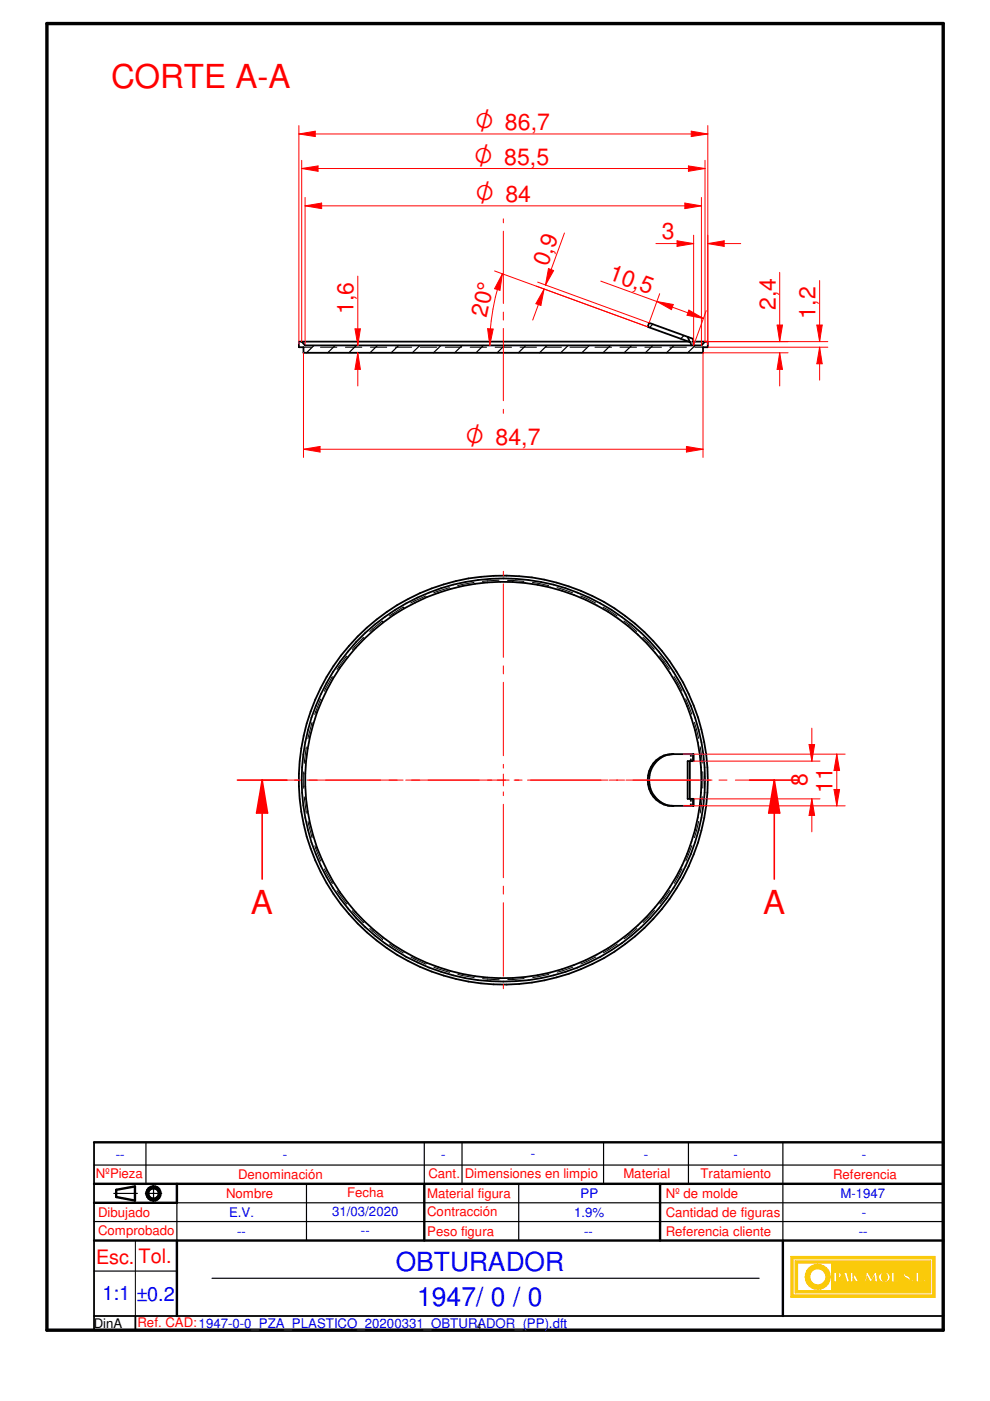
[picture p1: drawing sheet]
<svg xmlns="http://www.w3.org/2000/svg" width="210mm" height="297mm" viewBox="0 0 210 297" stroke-linecap="round" stroke-linejoin="round" font-family="sans-serif">
<path d="M9.9 5h190.1v277h-190.1z" fill="none" stroke="#000" stroke-width=".72"/>
<g fill="none" stroke="#000" stroke-width=".51">
<path d="M19.9 255h17.6M19.9 251h180.1M24.6 252.3v1.5M28.6 251.5v3.1M140 251v12M19.9 263h180.1M166 263v16"/>
<circle cx="32.5" cy="253" r="1.5"/>
<circle cx="32.6" cy="253" r="1.14"/>
</g>
<path d="M19.9 242.2v39.8h180.1v-39.8M19.9 279h180.1M28.7 279v3" fill="none" stroke="#000" stroke-width=".38"/>
<g fill="none" stroke="#000" stroke-width=".25">
<path d="M19.9 247h180.1M19.9 259h180.1M24.1 253h5M30.8 253h3.5M30.9 242.2v8.8M32.6 251.3v3.5M37.5 255v8M65 251v12M98 242.2v8.8M110 251v12M128 242.2v8.8M146 242.2v8.8"/>
<path d="M166 242.2v20.8M19.9 269.5h17.6M45 271h116"/>
</g>
<g fill="#faca0a">
<path d="M167.7 266.4v8.6h30.5v-8.6zM168.1 266.9h29.7v7.7h-29.7z" fill-rule="evenodd"/>
<path d="M168.6 267.3v6.8h28.7v-6.8zM193.1 271.5a.3 .3 0 0 1 .6 0 .3 .3 0 0 1-.6 0zM194.2 269.7h.6v1.9h.8v.2h-1.4zM195.9 271.4l.4-.1v.4l-.3 .1zM169.1 267.8h7.2v5.8h-7.2zM176.8 269.7h.8a.61 .61 0 0 1 .8 .5 .61 .61 0 0 1-.6 .7h-.4v.9h-.6zM179 269.7h.5l.6 2.1h-.6l-.1-.4h-.6l-.2 .4h-.2zM180.3 269.7h.5v.9l.8-.9h.3l-.5 .7 .7 1.4h-.7l-.5-.9-.1 .9h-.5zM182.2 270.6h.8v.2h-.8zM183.7 269.7h.3l.7 1.4 .8-1.4h.3l.3 2.1h-.6l-.1-1.2-.7 1.2h-.2l-.6-1.2-.2 1.2h-.4zM186.4 270.2a1.19 1.19 0 0 1 1.7-.4 1.19 1.19 0 0 1 .3 1.7 1.2 1.2 0 0 1-1.5 .2 1.2 1.2 0 0 1-.5-1.5zM189 269.7h.6v1.9h.8v.2h-1.4zM191.6 270a.73 .73 0 0 1 .8-.3 .73 .73 0 0 1 .6 .6l-.3 .1a.35 .35 0 0 0-.3-.5 .35 .35 0 0 0-.4 .4l.3 .1a.74 .74 0 0 1 .6 1.1 .74 .74 0 0 1-1.2 .1l-.1-.5h.2v.3a.35 .35 0 0 0 .5 .2 .35 .35 0 0 0 .1-.5 .88 .88 0 0 1-.8-1.1z" fill-rule="evenodd"/>
</g>
<g fill="none" stroke="#faca0a" stroke-width=".25">
<path d="M176.8 269.7h.8a.63 .63 0 0 1 .7 .3 .63 .63 0 0 1 0 .8l-.9 .1v.9h-.6zM179 269.7h.5l.6 2.1h-.6l-.1-.4h-.6l-.2 .4h-.2zM180.3 269.7h.5v.9l.8-.9h.3l-.5 .7 .7 1.4h-.7l-.5-.9-.1 .9h-.5zM183.7 269.7h.3l.7 1.4 .8-1.4h.3l.3 2.1h-.6l-.1-1.2-.7 1.2h-.2l-.6-1.2-.2 1.2h-.4zM186.4 270.2a1.19 1.19 0 0 1 1.7-.4 1.19 1.19 0 0 1 .3 1.7 1.2 1.2 0 0 1-1.5 .2 1.2 1.2 0 0 1-.5-1.5zM191.8 271.3h.1M192.2 271.7l-.4-.3v-.3h-.2a.73 .73 0 0 0 .4 .7 .73 .73 0 0 0 .8-.1M192.2 271.7h.1M192.2 269.7l-.4 .2-.2 .4a1.24 1.24 0 0 0 .9 1l.1 .1M192.3 269.7h.1M192.3 269.7l.6 .3 .1 .3-.3 .1a.35 .35 0 0 0-.3-.5 .35 .35 0 0 0-.4 .4l1 .6-.2 .8M192.3 270.4h.1"/>
<path d="M192.6 271.4h.1M192.6 271.4l-.4 .3M192.8 271.7h.1"/>
</g>
<path d="M171.3 269.1a2.65 2.65 0 0 1 2.9-.9 2.65 2.65 0 0 1 1.8 2.4h-.9a1.75 1.75 0 0 0-2.6-1.4 1.75 1.75 0 0 0 0 3 1.75 1.75 0 0 0 2.6-1.4h.9a2.66 2.66 0 0 1-3.6 2.4 2.66 2.66 0 0 1-1.1-4.1z" fill-rule="evenodd" fill="#faca0a"/>
<path d="M171.5 268.9a2.65 2.65 0 0 1 2.8-.7 2.65 2.65 0 0 1 1.7 2.4h-.9a1.74 1.74 0 0 0-2.6-1.4 1.74 1.74 0 0 0 0 3 1.74 1.74 0 0 0 2.6-1.4h.9a2.65 2.65 0 0 1-3.7 2.3 2.65 2.65 0 0 1-.8-4.2z" fill="none" stroke="#faca0a" stroke-width=".25"/>
<path d="M177.4 270l.4 .2v.4l-.3 .2h-.1z" fill-rule="evenodd" fill="#faca0a"/>
<path d="M177.4 270l.4 .2v.4l-.3 .2h-.1z" fill="none" stroke="#faca0a" stroke-width=".25"/>
<path d="M179.1 270.3l.2 .8h-.5z" fill="#faca0a"/>
<path d="M179.1 270.3l.2 .8h-.5z" fill="none" stroke="#faca0a" stroke-width=".25"/>
<path d="M187.1 270.2a.65 .65 0 0 1 .8-.1 .65 .65 0 0 1 .3 .7 .68 .68 0 0 1-.7 .9 .68 .68 0 0 1-.6-.9z" fill-rule="evenodd" fill="#faca0a"/>
<g fill="none" stroke="#faca0a" stroke-width=".25">
<path d="M167.7 266.4h30.5v8.6h-30.5zM168.1 266.9h29.7v7.7h-29.7zM168.6 267.3h28.7v6.8h-28.7zM169.1 267.8h7.2v5.8h-7.2zM182.2 270.6h.8v.2h-.8zM187.2 270l.3-.1a.9 .9 0 0 1 .6 .9 .9 .9 0 0 1-.6 .9 .96 .96 0 0 1-.3-1.7zM189 269.7h.6v1.9h.8v.2h-1.4zM194.2 269.7h.6v1.9h.8v.2h-1.4zM195.9 271.4l.4-.1v.4l-.3 .1z"/>
<circle cx="193.4" cy="271.5" r=".27"/>
</g>
<path d="M19.9 242.2h180.1M24.6 253.8l4 .8M28.6 251.5l-4 .8M37.5 251v4M90 251v12M37.5 263v16" fill="none" stroke="#000" stroke-width=".51"/>
<path d="M37.5 255h162.5M90 242.2v8.8" fill="none" stroke="#000" stroke-width=".25"/>
<g fill="none" stroke="#000" stroke-width=".21">
<path d="M73.5 139.1l-2 2.8M77 135.1l-2.3 2.6M81.1 131.7l-2.7 2.2M85.5 128.7l-3 1.9M90.3 126.4l-3.2 1.4M95.3 124.6l-3.4 1.1M100.5 123.5l-3.5 .7M105.8 123l-3.5 .3M107.6 123.1l3.5 .2M112.9 123.5l3.4 .7M118.1 124.6l3.3 1.1M123.1 126.4l3.2 1.4"/>
<path d="M127.9 128.7l3 1.9M132.3 131.7l2.7 2.2M136.3 135.1l2.4 2.6M139.9 139.1l2 2.8M64.9 158.4l-.4 3.4M66.2 153.2l-.9 3.4M68 148.2l-1.3 3.3M70.5 143.5l-1.7 3.1M142.9 143.5l1.7 3M145.4 148.2l1.3 3.2M146.4 159.9v.5M146.6 159.9v.5"/>
<path d="M147.2 153.2l.9 3.3M148.5 158.3l.4 3.5M64.4 163.7v3.4M64.5 169l.4 3.4M65.3 174.2l.9 3.4M66.8 179.3l1.2 3.3M146.4 160.9v.5M146.4 169.4v.5M146.4 170.4v.5M146.6 160.9v.5M146.6 169.4v.5M146.6 170.4v.5"/>
<path d="M146.7 179.3l-1.3 3.2M148.1 174.2l-.9 3.4M148.9 168.9l-.4 3.5M149 163.6v3.5M68.8 184.2l1.7 3.1M71.5 188.8l2 2.9M74.7 193.1l2.4 2.5M78.4 196.8l2.7 2.3M135 196.8l-2.7 2.3M138.8 193l-2.4 2.6M142 188.8l-2.1 2.8M144.6 184.2l-1.6 3.1"/>
<path d="M82.6 200.2l2.9 1.9M87.1 202.9l3.2 1.5M92 205.1l3.3 1.1M97.1 206.6l3.4 .7M102.3 207.5l3.5 .2M111.1 207.5l-3.4 .2M116.4 206.6l-3.5 .7M121.5 205.1l-3.3 1M126.3 202.9l-3.2 1.5M130.9 200.2l-3 1.8M28.7 263v16"/>
</g>
<g fill="none" stroke="#000" stroke-width=".38">
<path d="M141.9 160a5.6 5.6 0 0 0-4.3 5.4 5.6 5.6 0 0 0 4.3 5.4l.9 .1M142.5 159.9h4.6v1.5h-1.3v8h1.3v1.5h-4.6a5.5 5.5 0 0 1-5.1-4.2 5.5 5.5 0 0 1 2.5-6.1l.8-.4 2.1-.3M146.9 159.9v1.5M146.3 161.4v8M146.9 169.4v1.5"/>
<circle cx="106.7" cy="165.4" r="43.4"/>
<circle cx="106.7" cy="165.4" r="42"/>
<circle cx="106.7" cy="165.4" r="42.8"/>
</g>
<path d="M55.6 165.4h8.2M65.5 165.4h1.8M69 165.4h16.5M87.2 165.4h1.8M90.8 165.4h16.4M109 165.4h1.7M112.5 165.4h16.4M130.7 165.4h1.7M134.2 165.4h16.4M152.4 165.4h1.7M155.9 165.4h8.3" fill="none" stroke="#f00" stroke-width=".21"/>
<path d="M60.8 165.4h-5.2v21M158.9 165.4h5.3" fill="none" stroke="#f00" stroke-width=".34"/>
<path d="M55.6 165.4l1.1 7h-2.3z" fill="#f00"/>
<path d="M55.6 165.4l1.1 7h-2.3zM164.2 165.4v21" fill="none" stroke="#f00" stroke-width=".34"/>
<path d="M164.2 165.4l1.1 7h-2.3z" fill="#f00"/>
<path d="M50.3 165.4h5.3M164.2 165.4l1.1 7h-2.3zM164.2 165.4h5.2" fill="none" stroke="#f00" stroke-width=".34"/>
<g fill="none" stroke="#000" stroke-width=".25">
<path d="M66.6 73.2l-1.6 1.6M71.1 73.2l-1.6 1.6M75.6 73.2l-1.6 1.6M80.1 73.2l-1.7 1.6M84.5 73.2l-1.6 1.6M89 73.2l-1.6 1.6M93.5 73.2l-1.6 1.6M98 73.2l-1.6 1.6M102.5 73.2l-1.6 1.6M107 73.2l-1.6 1.6M111.5 73.2l-1.6 1.6M116 73.2l-1.6 1.6"/>
<path d="M120.5 73.2l-1.6 1.6M125 73.2l-1.6 1.6M129.5 73.2l-1.7 1.6M133.9 73.2l-1.6 1.6M138.4 73.2l-1.6 1.6M138.4 68.7l-.6 .7M142.9 73.2l-1.6 1.6M145 71.1l-.7 .7M147.4 73.2l-1.6 1.6"/>
</g>
<path d="M64 72.4l.7 .8h84l.8-.8M145.8 71.4l.5 1.1M145.8 71.4l1.1 .4 .2 1.4M145.8 71.4l-8.2-2.9-.3 .8 9 3.2M146 72.4h-82.6v1.2h.9v1.2h84.8v-1.2h1v-1.2h-3.1M146.3 72.5l.3 .7" fill="none" stroke="#000" stroke-width=".38"/>
<g fill="none" stroke="#000" stroke-width=".21">
<path d="M64.3 73.6h1.8M67.9 73.6h3.5M73.2 73.6h3.5M78.5 73.6h3.5M83.8 73.6h3.5M89.1 73.6h3.5M94.4 73.6h3.5M99.7 73.6h3.5M105 73.6h3.5M110.3 73.6h3.4M115.6 73.6h3.4M120.9 73.6h3.5"/>
<path d="M126.2 73.6h3.5M131.4 73.6h3.6M136.7 73.6h3.6M142 73.6h3.5M146 72.4h.3M146.7 72.4h.3M147.3 73.6h1.8"/>
</g>
<g fill="none" stroke="#f00" stroke-width=".21">
<path d="M63.4 26.6v46.4M146.6 27.8l3.5 .6-3.5 .6zM150.1 26.6v46.4M106.7 46.4v.8M106.7 49v15.3M106.7 66.2v1.7M106.7 69.6v15.4M106.7 86.8v.8M106.7 121.1v.9M106.7 123.8v15.6M106.7 141.2v1.7M106.7 144.7v15.5"/>
<path d="M62.4 165.4h.9M65.1 165.4h15.6M82.5 165.4h1.7M86 165.4h15.6M103.4 165.4h.8M105.5 165.4h2.4M106.7 162.1v.8M106.7 164.1v2.5M106.7 167.9v.8M106.7 170.5v15.6M109.2 165.4h.8M111.8 165.4h15.6"/>
<path d="M129.2 165.4h1.7M132.7 165.4h15.6M150.1 165.4h.9M106.7 187.9v1.7M106.7 191.4v15.6M106.7 208.7v.9"/>
</g>
<path d="M146.6 27.8l3.5 .6-3.5 .6z" fill="#f00"/>
<path d="M63.4 28.4l3.4-.6v1.2z" fill="none" stroke="#f00" stroke-width=".21"/>
<path d="M63.4 28.4l3.4-.6v1.2z" fill="#f00"/>
<path d="M63.4 28.4h86.7M64.3 74.8v22.2M149.1 74.8v22.2M64.3 95.2l3.6-.5v1.1z" fill="none" stroke="#f00" stroke-width=".21"/>
<path d="M64.3 95.2l3.6-.5v1.1z" fill="#f00"/>
<path d="M145.5 94.7l3.6 .5-3.6 .6z" fill="none" stroke="#f00" stroke-width=".21"/>
<path d="M145.5 94.7l3.6 .5-3.6 .6z" fill="#f00"/>
<path d="M64.7 41.9v31.3M64.7 43.6l3.5-.5v1.1zM148.7 41.9v31.3M64.3 95.2h84.8" fill="none" stroke="#f00" stroke-width=".21"/>
<path d="M64.7 43.6l3.5-.5v1.1z" fill="#f00"/>
<path d="M145.2 43.1l3.5 .5-3.5 .6z" fill="none" stroke="#f00" stroke-width=".21"/>
<path d="M145.2 43.1l3.5 .5-3.5 .6z" fill="#f00"/>
<path d="M64 34v38.4M64 35.7l3.4-.5v1.1zM149.5 34v38.4M64.7 43.6h84" fill="none" stroke="#f00" stroke-width=".21"/>
<path d="M64 35.7l3.4-.5v1.1z" fill="#f00"/>
<path d="M146 35.2l3.5 .5-3.5 .6z" fill="none" stroke="#f00" stroke-width=".21"/>
<path d="M146 35.2l3.5 .5-3.5 .6z" fill="#f00"/>
<path d="M64 35.7h85.5M149.1 74.8h18M149.5 72.4h17.6M164.8 68.9h1.1l-.6 3.5z" fill="none" stroke="#f00" stroke-width=".21"/>
<path d="M164.8 68.9h1.1l-.6 3.5z" fill="#f00"/>
<path d="M165.3 74.8l.6 3.5h-1.1z" fill="none" stroke="#f00" stroke-width=".21"/>
<path d="M165.3 74.8l.6 3.5h-1.1z" fill="#f00"/>
<path d="M165.3 57.7v14.7M149.5 72.4h26M150.1 73.6h25.4M165.3 74.8v7M173.2 68.9h1.1l-.5 3.5z" fill="none" stroke="#f00" stroke-width=".21"/>
<path d="M173.2 68.9h1.1l-.5 3.5z" fill="#f00"/>
<path d="M173.8 73.6l.5 3.5h-1.1z" fill="none" stroke="#f00" stroke-width=".21"/>
<path d="M173.8 73.6l.5 3.5h-1.1z" fill="#f00"/>
<path d="M173.8 59.5v12.9M75.9 74.8l.5 3.5h-1.1zM173.8 73.6v7" fill="none" stroke="#f00" stroke-width=".21"/>
<path d="M75.9 74.8l.5 3.5h-1.1z" fill="#f00"/>
<path d="M75.3 69.7h1.1l-.5 3.5z" fill="none" stroke="#f00" stroke-width=".21"/>
<path d="M75.3 69.7h1.1l-.5 3.5z" fill="#f00"/>
<path d="M75.9 58.5v14.7M147.1 49.9v23.3M150.1 49.9v23.1M150.1 51.6l3.4-.5v1.1zM75.9 74.8v7" fill="none" stroke="#f00" stroke-width=".21"/>
<path d="M150.1 51.6l3.4-.5v1.1z" fill="#f00"/>
<path d="M143.6 51.1l3.5 .5-3.5 .6z" fill="none" stroke="#f00" stroke-width=".21"/>
<path d="M143.6 51.1l3.5 .5-3.5 .6z" fill="#f00"/>
<path d="M104.9 57.4l32.4 11.9M106.5 58.1l-.5 3.5-1.1-.4zM139.1 51.6h8M150.1 51.6h7" fill="none" stroke="#f00" stroke-width=".21"/>
<path d="M106.5 58.1l-.5 3.5-1.1-.4z" fill="#f00"/>
<path d="M103.4 69.7l1.2 .1-.8 3.4z" fill="none" stroke="#f00" stroke-width=".21"/>
<path d="M103.4 69.7l1.2 .1-.8 3.4z" fill="#f00"/>
<path d="M106.5 58.1a44.6 44.6 0 0 0-2.7 15.1M114 59.8l23.6 8.7M116.3 56.9l1.1 .5-1.7 3.1zM113.7 60.7l23.6 8.6" fill="none" stroke="#f00" stroke-width=".21"/>
<path d="M116.3 56.9l1.1 .5-1.7 3.1z" fill="#f00"/>
<path d="M115.4 61.3l-.7 3.5-1.1-.4z" fill="none" stroke="#f00" stroke-width=".21"/>
<path d="M115.4 61.3l-.7 3.5-1.1-.4z" fill="#f00"/>
<path d="M119.7 49.4l-4 11.1M115.4 61.3l-2.5 6.6M139.3 63.9l3.4 .7-.3 1.1zM139.9 62.3l-2.3 6.2M149.7 65.9l-2.6 7.3" fill="none" stroke="#f00" stroke-width=".21"/>
<path d="M139.3 63.9l3.4 .7-.3 1.1z" fill="#f00"/>
<path d="M146 65.7l3.1 1.8-3.4-.7z" fill="none" stroke="#f00" stroke-width=".21"/>
<path d="M146 65.7l3.1 1.8-3.4-.7z" fill="#f00"/>
<path d="M127.4 59.6l21.7 7.9M144.9 159.9h34.3M177.4 159.9l.6 3.5h-1.2zM144.9 170.9h34.3" fill="none" stroke="#f00" stroke-width=".21"/>
<path d="M177.4 159.9l.6 3.5h-1.2z" fill="#f00"/>
<path d="M176.8 167.4h1.2l-.6 3.5z" fill="none" stroke="#f00" stroke-width=".21"/>
<path d="M176.8 167.4h1.2l-.6 3.5z" fill="#f00"/>
<path d="M171.5 157.9h1.2l-.6 3.5zM177.4 159.9v11M146.9 161.4h27M147.1 169.4h26.8" fill="none" stroke="#f00" stroke-width=".21"/>
<path d="M171.5 157.9h1.2l-.6 3.5z" fill="#f00"/>
<path d="M172.1 169.4l.6 3.5h-1.2z" fill="none" stroke="#f00" stroke-width=".21"/>
<path d="M172.1 169.4l.6 3.5h-1.2z" fill="#f00"/>
<path d="M172.1 154.4v7M172.1 169.4v7" fill="none" stroke="#f00" stroke-width=".21"/>
<g font-size="7" fill="#f00">
<text x="23.5" y="18.6">CORTE A-A</text>
<text x="53.2" y="193.9">A</text>
<text x="161.8" y="193.9">A</text>
</g>
<g font-size="5.6" fill="#00f">
<text x="83.9" y="269.4">OBTURADOR</text>
<text x="88.4" y="276.9">1947/ 0 / 0</text>
</g>
<g font-size="5.4" fill="#f00">
<text x="100.7" y="27.5">O 86,7</text>
<text x="100.5" y="34.9">O 85,5</text>
<text x="100.8" y="42.8">O 84</text>
<text x="98.7" y="94.4">O 84,7</text>
</g>
<g font-size="4.9" fill="#f00">
<text x="140.3" y="50.8">3</text>
<text x="116.1" y="56.7" transform="rotate(-70 116.1 56.7)">0,9</text>
<text x="128.9" y="59.2" transform="rotate(20 128.9 59.2)">10,5</text>
<text x="164.5" y="65.8" transform="rotate(-90 164.5 65.8)">2,4</text>
<text x="75" y="66.6" transform="rotate(-90 75 66.6)">1,6</text>
<text x="103.2" y="67.4" transform="rotate(-78 103.2 67.4)">20°</text>
<text x="172.9" y="67.6" transform="rotate(-90 172.9 67.6)">1,2</text>
<text x="171.2" y="166.8" transform="rotate(-90 171.2 166.8)">8</text>
<text x="176.5" y="168.1" transform="rotate(-90 176.5 168.1)">11</text>
</g>
<g font-size="4.2" fill="#f00">
<text x="20.4" y="267.9">Esc.</text>
<text x="29.3" y="267.9">Tol.</text>
</g>
<g font-size="4.2" fill="#00f">
<text x="21.8" y="275.7">1:1</text>
<text x="28.9" y="275.8">±0.2</text>
</g>
<g font-size="2.8" fill="#00f">
<text x="24.6" y="245.7">--</text>
<text x="60" y="245.7">-</text>
<text x="93.5" y="245.7">-</text>
<text x="112.5" y="245.6">-</text>
<text x="136.5" y="245.7">-</text>
<text x="155.5" y="245.7">-</text>
<text x="182.7" y="245.7">-</text>
<text x="48.6" y="258">E.V.</text>
<text x="70.4" y="257.9">31/03/2020</text>
<text x="121.8" y="258">1.9%</text>
<text x="123.1" y="254">PP</text>
<text x="178.2" y="254">M-1947</text>
<text x="182.8" y="257.9">-</text>
<text x="50.3" y="262">--</text>
<text x="76.5" y="261.9">--</text>
<text x="123.8" y="262">--</text>
<text x="182.1" y="262.1">--</text>
</g>
<g font-size="2.8" fill="#f00">
<text x="20.3" y="249.7">NºPieza</text>
<text x="50.5" y="250">Denominación</text>
<text x="90.8" y="249.7">Cant.</text>
<text x="98.6" y="249.7">Dimensiones en limpio</text>
<text x="132.2" y="249.7">Material</text>
<text x="148.5" y="249.7">Tratamiento</text>
<text x="176.7" y="250">Referencia</text>
<text x="20.8" y="257.9">Dibujado</text>
<text x="47.9" y="254">Nombre</text>
<text x="73.6" y="253.8">Fecha</text>
<text x="90.6" y="253.9">Material figura</text>
<text x="90.6" y="257.9">Contracción</text>
<text x="141.1" y="254">Nº de molde</text>
<text x="141.1" y="257.9">Cantidad de figuras</text>
<text x="20.8" y="261.9">Comprobado</text>
<text x="90.6" y="262">Peso figura</text>
<text x="141.1" y="262">Referencia cliente</text>
<text x="29.2" y="281.4">Ref. CAD:1947-0-0_PZA_PLASTICO_20200331_OBTURADOR_(PP).dft</text>
</g>
<text font-size="2.8" x="19.9" y="281.5">DinA</text>
<text font-size="1.7" x="101.1" y="281.7">4</text>
</svg>
